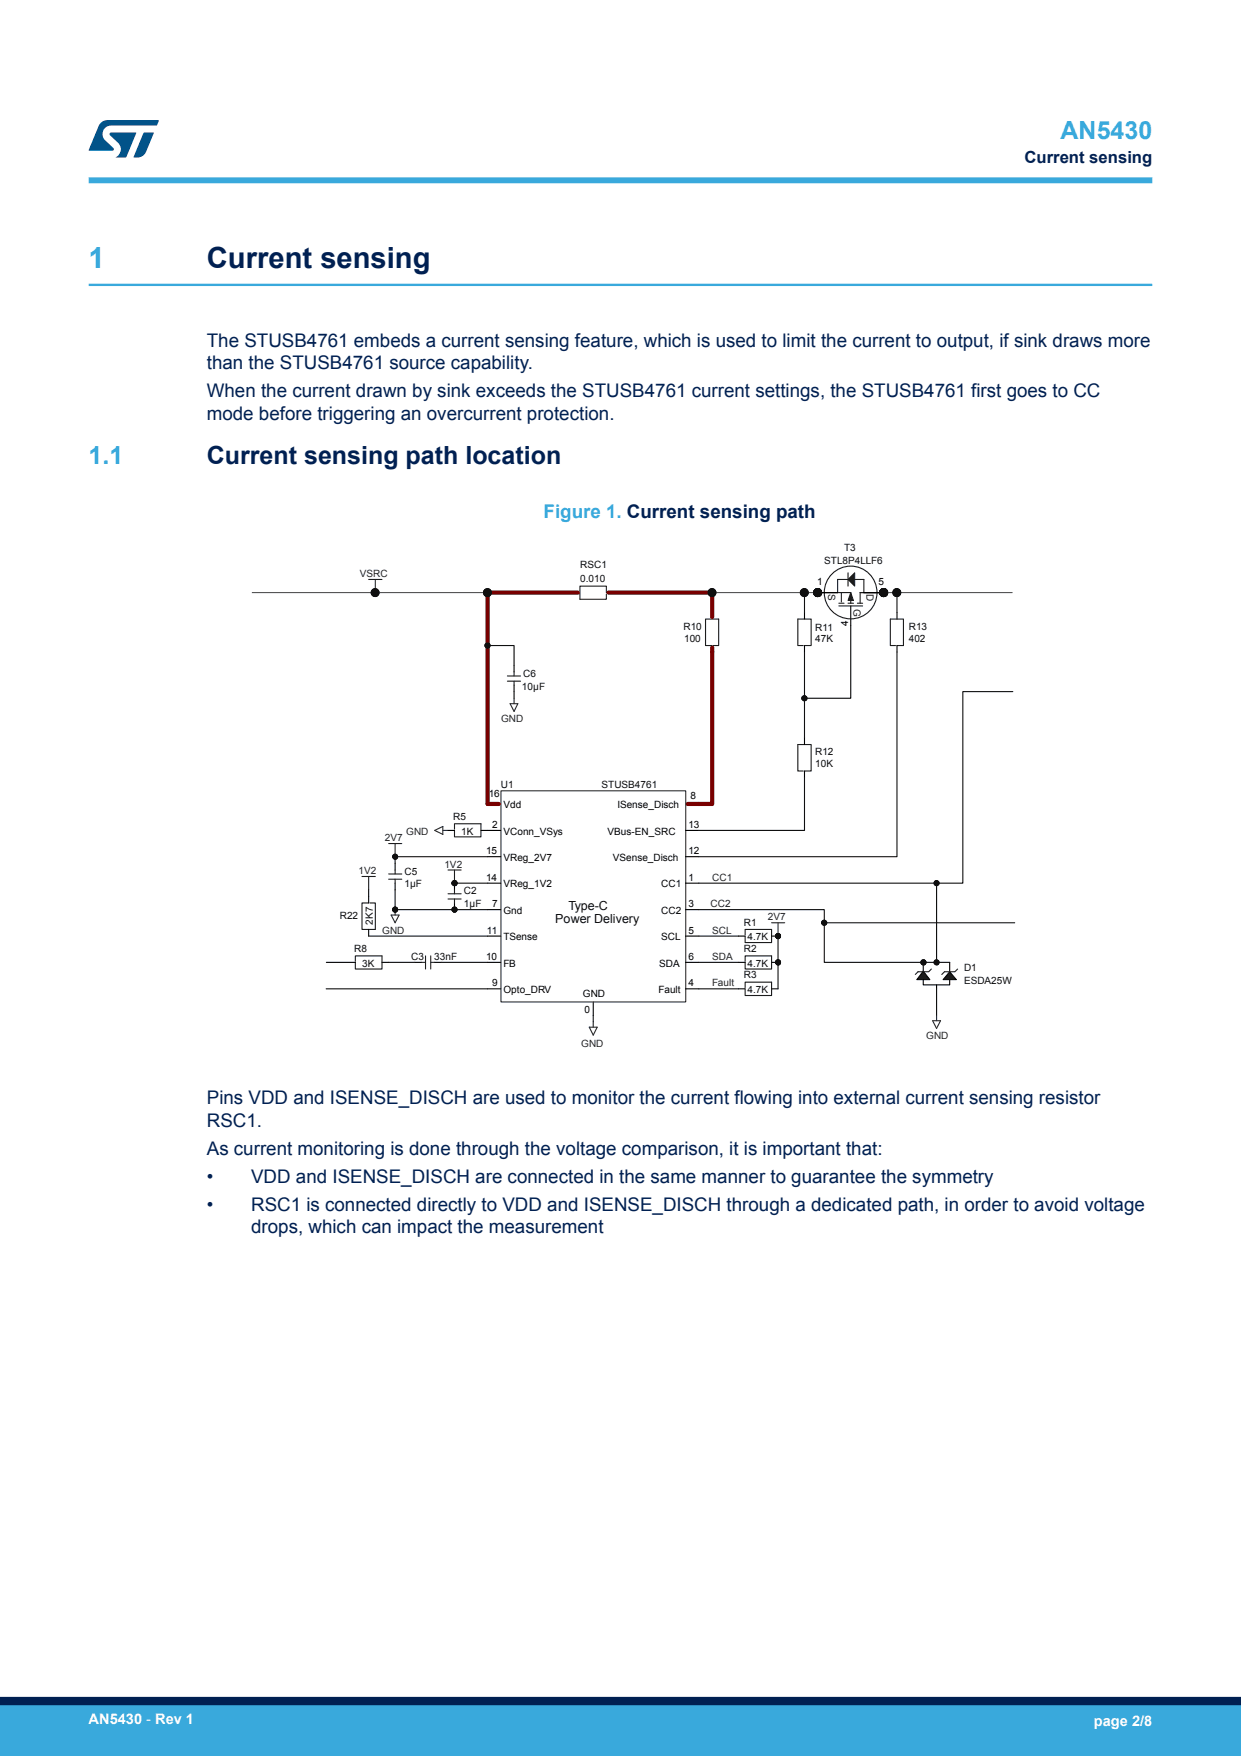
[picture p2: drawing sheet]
<svg xmlns="http://www.w3.org/2000/svg" width="210mm" height="297mm" viewBox="0 0 210 297" stroke-linecap="round" stroke-linejoin="round" font-family="sans-serif">
<path d="M15 48.2h180" fill="none" stroke="#39a9dc" stroke-width=".4"/>
<path d="M66.9 146v1.2M66.9 149.4v1.1M76.9 152.7v1.1" fill="none" stroke="#000" stroke-width=".19"/>
<path d="M65.8 148.7h2.2M65.8 147.8h2.2M66.9 147.2v.6M66.9 148.7v.7" fill="none" stroke="#1c1c1c" stroke-width=".19"/>
<circle cx="76.9" cy="153.8" r=".42" fill="#0e0e0e"/>
<circle cx="76.9" cy="153.8" r=".42" fill="none" stroke="#0e0e0e" stroke-width=".17"/>
<path d="M76.9 149.4v1.1" fill="none" stroke="#000" stroke-width=".19"/>
<circle cx="76.9" cy="149.4" r=".42" fill="#0e0e0e"/>
<circle cx="76.9" cy="149.4" r=".42" fill="none" stroke="#0e0e0e" stroke-width=".17"/>
<path d="M75.8 152.1h2.2M75.8 151.2h2.2M76.9 150.5v.7M76.9 152.1v.6" fill="none" stroke="#1c1c1c" stroke-width=".19"/>
<circle cx="76.9" cy="153.8" r=".42" fill="#0e0e0e"/>
<circle cx="76.9" cy="153.8" r=".42" fill="none" stroke="#0e0e0e" stroke-width=".17"/>
<circle cx="76.9" cy="149.4" r=".42" fill="#0e0e0e"/>
<circle cx="76.9" cy="149.4" r=".42" fill="none" stroke="#0e0e0e" stroke-width=".17"/>
<path d="M75.8 147.2h2.2M76.9 147.2v2.2" fill="none" stroke="#262626" stroke-width=".19"/>
<circle cx="76.9" cy="149.4" r=".42" fill="#0e0e0e"/>
<circle cx="76.9" cy="149.4" r=".42" fill="none" stroke="#0e0e0e" stroke-width=".17"/>
<path d="M65.8 142.7h2.2M66.9 142.7v2.2" fill="none" stroke="#262626" stroke-width=".19"/>
<circle cx="66.9" cy="144.9" r=".42" fill="#0e0e0e"/>
<circle cx="66.9" cy="144.9" r=".42" fill="none" stroke="#0e0e0e" stroke-width=".17"/>
<path d="M62.4 98h2.2M63.5 98v2.2" fill="none" stroke="#262626" stroke-width=".19"/>
<circle cx="63.5" cy="100.2" r=".67" fill="#0e0e0e"/>
<circle cx="63.5" cy="100.2" r=".67" fill="none" stroke="#0e0e0e" stroke-width=".17"/>
<path d="M102.6 100.2v-1.1h-4.5v2.3h4.5v-.9M120.5 109.2h-1.1v-4.5h2.2v4.5h-.9M135.9 109.2h-.9v-4.5h2.3v4.5h-1.2M151.5 109.2h-.8v-4.5h2.2v4.5h-1.1M135.9 130.4h-.9v-4.5h2.3v4.5h-1.2M60.1 162.6v-.9h4.5v2.2h-4.5v-1.1M71.3 162.8h.7M72 161.7v2.2M72.9 161.7v2.2M72.9 162.8h.7" fill="none" stroke="#1c1c1c" stroke-width=".19"/>
<path d="M136.1 103.6v1.1M136.1 109.2v1.1M151.8 103.6v1.1M151.8 109.2v1.1M136.1 124.8v1.1M136.1 130.4v1.1M55.2 162.8h4.9M64.6 162.8h1.2M70.2 162.8h1.1M73.6 162.8h1.1" fill="none" stroke="#000" stroke-width=".19"/>
<path d="M82.6 100.2h15.2M103 100.2h17.7M120.5 100.4v4M120.5 109.5v.8" fill="none" stroke="#780000" stroke-width=".71"/>
<path d="M66.2 154.8h1.3l-.6 1.3zM66.9 153.8v1M73.6 140.5l1.3-.7v1.3zM74.9 140.5h.9" fill="none" stroke="#262626" stroke-width=".19"/>
<circle cx="66.9" cy="153.8" r=".42" fill="#0e0e0e"/>
<circle cx="66.9" cy="153.8" r=".42" fill="none" stroke="#0e0e0e" stroke-width=".17"/>
<path d="M146.2 100.2h3.3" fill="none" stroke="#000" stroke-width=".19"/>
<circle cx="149.5" cy="100.2" r=".67" fill="#0e0e0e"/>
<circle cx="149.5" cy="100.2" r=".67" fill="none" stroke="#0e0e0e" stroke-width=".17"/>
<path d="M138.4 100.2h3.3M144 102.5v3.3" fill="none" stroke="#000" stroke-width=".19"/>
<circle cx="138.4" cy="100.2" r=".67" fill="#0e0e0e"/>
<circle cx="138.4" cy="100.2" r=".67" fill="none" stroke="#0e0e0e" stroke-width=".17"/>
<path d="M141.7 100.2h2.3v1.8M142 102.5h4M142 102h.8M142.4 100.2v1.6M143.5 102h.9M145.1 102h.9M145.5 100.2v1.8" fill="none" stroke="#1c1c1c" stroke-width=".19"/>
<path d="M144 100.2l.4 1.4h-.9z" fill="#1c1c1c"/>
<path d="M144 100.2l.4 1.4h-.9z" fill="none" stroke="#1c1c1c" stroke-width=".17"/>
<path d="M141.7 98v2.2M145.5 100.2h.7" fill="none" stroke="#1c1c1c" stroke-width=".19"/>
<path d="M144.6 96.9v2.2l-1.1-1.1z" fill="#1c1c1c"/>
<path d="M144.6 96.9v2.2l-1.1-1.1z" fill="none" stroke="#1c1c1c" stroke-width=".17"/>
<g fill="none" stroke="#1c1c1c" stroke-width=".19">
<path d="M141.7 98h4.5v2.2M143.5 96.9v2.2"/>
<circle cx="143.9" cy="100.2" r="4.5"/>
</g>
<path d="M138.4 100.2h3.3" fill="none" stroke="#000" stroke-width=".19"/>
<circle cx="138.4" cy="100.2" r=".67" fill="#0e0e0e"/>
<circle cx="138.4" cy="100.2" r=".67" fill="none" stroke="#0e0e0e" stroke-width=".17"/>
<path d="M146.2 100.2h3.3" fill="none" stroke="#000" stroke-width=".19"/>
<circle cx="149.5" cy="100.2" r=".67" fill="#0e0e0e"/>
<circle cx="149.5" cy="100.2" r=".67" fill="none" stroke="#0e0e0e" stroke-width=".17"/>
<path d="M146.2 100.2h3.3" fill="none" stroke="#000" stroke-width=".19"/>
<circle cx="149.5" cy="100.2" r=".67" fill="#0e0e0e"/>
<circle cx="149.5" cy="100.2" r=".67" fill="none" stroke="#0e0e0e" stroke-width=".17"/>
<path d="M146.2 100.2h3.3" fill="none" stroke="#000" stroke-width=".19"/>
<circle cx="149.5" cy="100.2" r=".67" fill="#0e0e0e"/>
<circle cx="149.5" cy="100.2" r=".67" fill="none" stroke="#0e0e0e" stroke-width=".17"/>
<path d="M138.4 100.2h3.3" fill="none" stroke="#000" stroke-width=".19"/>
<circle cx="138.4" cy="100.2" r=".67" fill="#0e0e0e"/>
<circle cx="138.4" cy="100.2" r=".67" fill="none" stroke="#0e0e0e" stroke-width=".17"/>
<circle cx="149.5" cy="100.2" r=".67" fill="#0e0e0e"/>
<circle cx="149.5" cy="100.2" r=".67" fill="none" stroke="#0e0e0e" stroke-width=".17"/>
<circle cx="138.4" cy="100.2" r=".67" fill="#0e0e0e"/>
<circle cx="138.4" cy="100.2" r=".67" fill="none" stroke="#0e0e0e" stroke-width=".17"/>
<circle cx="138.4" cy="100.2" r=".67" fill="#0e0e0e"/>
<circle cx="138.4" cy="100.2" r=".67" fill="none" stroke="#0e0e0e" stroke-width=".17"/>
<circle cx="149.5" cy="100.2" r=".67" fill="#0e0e0e"/>
<circle cx="149.5" cy="100.2" r=".67" fill="none" stroke="#0e0e0e" stroke-width=".17"/>
<circle cx="149.5" cy="100.2" r=".67" fill="#0e0e0e"/>
<circle cx="149.5" cy="100.2" r=".67" fill="none" stroke="#0e0e0e" stroke-width=".17"/>
<circle cx="149.5" cy="100.2" r=".67" fill="#0e0e0e"/>
<circle cx="149.5" cy="100.2" r=".67" fill="none" stroke="#0e0e0e" stroke-width=".17"/>
<circle cx="138.4" cy="100.2" r=".67" fill="#0e0e0e"/>
<circle cx="138.4" cy="100.2" r=".67" fill="none" stroke="#0e0e0e" stroke-width=".17"/>
<path d="M86.3 119h1.3l-.6 1.3zM87 118.1v.9M61.3 148.2h2.2M62.4 148.2v2.3M99.7 173.7h1.4l-.7 1.4zM100.4 172.8v.9" fill="none" stroke="#262626" stroke-width=".19"/>
<g fill="none" stroke="#000" stroke-width=".19">
<path d="M87 112.5v1.1M87 115.9v1.1M62.4 151.6v1.1M62.4 157.2v1.1M82.5 144.9h2.2M82.5 149.4h2.2M82.5 140.5h2.2M82.5 158.3h2.2M82.5 153.8h2.2M116 144.9h2.3M116 149.4h2.3M116 140.5h2.3"/>
<path d="M116 158.3h2.3M116 153.8h2.3M125 158.3h1.1M130.6 158.3h1.1M82.5 162.8h2.2M82.5 167.2h2.2M100.4 169.5v2.2M116 162.8h2.3M116 167.2h2.3"/>
</g>
<path d="M85.9 115.2h2.2M85.9 114.3h2.2M87 113.6v.7M87 115.2v.7M62.4 152.7h-1.1v4.5h2.2v-4.5h-.9M126.1 158.1v-.9h4.5v2.2h-4.5v-1.1" fill="none" stroke="#1c1c1c" stroke-width=".19"/>
<path d="M84.8 133.8h31.2v35.7h-31.2z" fill="none" stroke="#262626" stroke-width=".18"/>
<path d="M82.5 136h1.9M116.4 136h1.9" fill="none" stroke="#780000" stroke-width=".71"/>
<circle cx="131.7" cy="158.3" r=".42" fill="#0e0e0e"/>
<circle cx="131.7" cy="158.3" r=".42" fill="none" stroke="#0e0e0e" stroke-width=".17"/>
<circle cx="131.7" cy="158.3" r=".42" fill="#0e0e0e"/>
<circle cx="131.7" cy="158.3" r=".42" fill="none" stroke="#0e0e0e" stroke-width=".17"/>
<path d="M126.1 162.6v-.9h4.5v2.2h-4.5v-1.1" fill="none" stroke="#1c1c1c" stroke-width=".19"/>
<path d="M125 162.8h1.1M130.6 162.8h1.1" fill="none" stroke="#000" stroke-width=".19"/>
<circle cx="131.7" cy="162.8" r=".42" fill="#0e0e0e"/>
<circle cx="131.7" cy="162.8" r=".42" fill="none" stroke="#0e0e0e" stroke-width=".17"/>
<circle cx="131.7" cy="162.8" r=".42" fill="#0e0e0e"/>
<circle cx="131.7" cy="162.8" r=".42" fill="none" stroke="#0e0e0e" stroke-width=".17"/>
<path d="M126.1 167v-.9h4.5v2.3h-4.5v-1.2" fill="none" stroke="#1c1c1c" stroke-width=".19"/>
<path d="M125 167.2h1.1M130.6 167.2h1.1" fill="none" stroke="#000" stroke-width=".19"/>
<path d="M130.6 156.1h2.2M131.7 156.1v2.2" fill="none" stroke="#262626" stroke-width=".19"/>
<circle cx="131.7" cy="158.3" r=".42" fill="#0e0e0e"/>
<circle cx="131.7" cy="158.3" r=".42" fill="none" stroke="#0e0e0e" stroke-width=".17"/>
<path d="M76.9 140.2v-.9h4.5v2.2h-4.5v-1" fill="none" stroke="#1c1c1c" stroke-width=".19"/>
<path d="M75.8 140.5h1.1M81.4 140.5h1.1M156.2 162.8v1.6M160.7 162.8v1.6" fill="none" stroke="#000" stroke-width=".19"/>
<circle cx="156.3" cy="162.8" r=".42" fill="#0e0e0e"/>
<circle cx="156.3" cy="162.8" r=".42" fill="none" stroke="#0e0e0e" stroke-width=".17"/>
<path d="M158.5 166.6v.6" fill="none" stroke="#000" stroke-width=".19"/>
<path d="M156.2 164.2l1.2 1.5h-2.3z" fill="#1c1c1c"/>
<path d="M156.2 164.2l1.2 1.5h-2.3z" fill="none" stroke="#000" stroke-width=".17"/>
<path d="M157.6 163.9l-.5 .5h-1.8l-.4 .4" fill="none" stroke="#1c1c1c" stroke-width=".19"/>
<path d="M156.2 165.7v.9h4.5v-.9" fill="none" stroke="#000" stroke-width=".19"/>
<path d="M160.7 164.4l1.1 1.3h-2.2z" fill="#1c1c1c"/>
<path d="M160.7 164.4l1.1 1.3h-2.2z" fill="none" stroke="#000" stroke-width=".17"/>
<path d="M162 163.9l-.4 .5h-1.8l-.4 .4" fill="none" stroke="#1c1c1c" stroke-width=".19"/>
<circle cx="156.3" cy="162.8" r=".42" fill="#0e0e0e"/>
<circle cx="156.3" cy="162.8" r=".42" fill="none" stroke="#0e0e0e" stroke-width=".17"/>
<path d="M157.8 172.6h1.4l-.7 1.3zM158.5 171.7v.9" fill="none" stroke="#262626" stroke-width=".19"/>
<path d="M136.1 100.2v3.4" fill="none" stroke="#0e0e0e" stroke-width=".19"/>
<circle cx="136.1" cy="100.2" r=".67" fill="#0e0e0e"/>
<circle cx="136.1" cy="100.2" r=".67" fill="none" stroke="#0e0e0e" stroke-width=".17"/>
<path d="M149.5 100.2h21.8" fill="none" stroke="#4c4c4c" stroke-width=".18"/>
<circle cx="149.5" cy="100.2" r=".67" fill="#0e0e0e"/>
<circle cx="149.5" cy="100.2" r=".67" fill="none" stroke="#0e0e0e" stroke-width=".17"/>
<circle cx="151.8" cy="100.2" r=".67" fill="#0e0e0e"/>
<circle cx="151.8" cy="100.2" r=".67" fill="none" stroke="#0e0e0e" stroke-width=".17"/>
<path d="M65.8 162.8h4.4M74.7 162.8h7.8M118.3 167.2h6.7" fill="none" stroke="#0e0e0e" stroke-width=".19"/>
<circle cx="120.5" cy="100.2" r=".67" fill="#0e0e0e"/>
<circle cx="120.5" cy="100.2" r=".67" fill="none" stroke="#0e0e0e" stroke-width=".17"/>
<path d="M118.3 158.3h6.7M118.3 162.8h6.7" fill="none" stroke="#0e0e0e" stroke-width=".19"/>
<path d="M82.5 100.2v35.8M120.5 110.3v25.7h-2.2" fill="none" stroke="#780000" stroke-width=".71"/>
<circle cx="82.5" cy="100.2" r=".67" fill="#0e0e0e"/>
<circle cx="82.5" cy="100.2" r=".67" fill="none" stroke="#0e0e0e" stroke-width=".17"/>
<circle cx="82.5" cy="109.2" r=".43" fill="#0e0e0e"/>
<circle cx="82.5" cy="109.2" r=".43" fill="none" stroke="#0e0e0e" stroke-width=".17"/>
<path d="M82.5 109.2h4.5v3.3M136.1 131.5v9h-17.8M100.4 171.7v1.1" fill="none" stroke="#0e0e0e" stroke-width=".19"/>
<circle cx="82.5" cy="109.2" r=".43" fill="#0e0e0e"/>
<circle cx="82.5" cy="109.2" r=".43" fill="none" stroke="#0e0e0e" stroke-width=".17"/>
<path d="M87 117v1.1M76.9 149.4h5.6" fill="none" stroke="#0e0e0e" stroke-width=".19"/>
<circle cx="76.9" cy="149.4" r=".42" fill="#0e0e0e"/>
<circle cx="76.9" cy="149.4" r=".42" fill="none" stroke="#0e0e0e" stroke-width=".17"/>
<path d="M66.9 153.8h15.6" fill="none" stroke="#0e0e0e" stroke-width=".19"/>
<circle cx="66.9" cy="153.8" r=".42" fill="#0e0e0e"/>
<circle cx="66.9" cy="153.8" r=".42" fill="none" stroke="#0e0e0e" stroke-width=".17"/>
<circle cx="76.9" cy="153.8" r=".42" fill="#0e0e0e"/>
<circle cx="76.9" cy="153.8" r=".42" fill="none" stroke="#0e0e0e" stroke-width=".17"/>
<path d="M82.5 144.9h-15.6v1.1" fill="none" stroke="#0e0e0e" stroke-width=".19"/>
<circle cx="66.9" cy="144.9" r=".42" fill="#0e0e0e"/>
<circle cx="66.9" cy="144.9" r=".42" fill="none" stroke="#0e0e0e" stroke-width=".17"/>
<path d="M66.9 150.5v3.3" fill="none" stroke="#0e0e0e" stroke-width=".19"/>
<circle cx="66.9" cy="153.8" r=".42" fill="#0e0e0e"/>
<circle cx="66.9" cy="153.8" r=".42" fill="none" stroke="#0e0e0e" stroke-width=".17"/>
<path d="M151.8 110.3v34.6h-33.5M62.4 150.5v1.1M131.7 158.3v8.9" fill="none" stroke="#0e0e0e" stroke-width=".19"/>
<circle cx="131.7" cy="158.3" r=".42" fill="#0e0e0e"/>
<circle cx="131.7" cy="158.3" r=".42" fill="none" stroke="#0e0e0e" stroke-width=".17"/>
<circle cx="131.7" cy="162.8" r=".42" fill="#0e0e0e"/>
<circle cx="131.7" cy="162.8" r=".42" fill="none" stroke="#0e0e0e" stroke-width=".17"/>
<path d="M118.3 153.8h21.2v2.3M55.2 167.2h27.3" fill="none" stroke="#0e0e0e" stroke-width=".19"/>
<circle cx="139.5" cy="156.1" r=".43" fill="#0e0e0e"/>
<circle cx="139.5" cy="156.1" r=".43" fill="none" stroke="#0e0e0e" stroke-width=".17"/>
<path d="M171.7 156.1h-32.2v6.7h19M158.5 167.2v4.5" fill="none" stroke="#0e0e0e" stroke-width=".19"/>
<circle cx="139.5" cy="156.1" r=".43" fill="#0e0e0e"/>
<circle cx="139.5" cy="156.1" r=".43" fill="none" stroke="#0e0e0e" stroke-width=".17"/>
<circle cx="156.3" cy="162.8" r=".42" fill="#0e0e0e"/>
<circle cx="156.3" cy="162.8" r=".42" fill="none" stroke="#0e0e0e" stroke-width=".17"/>
<circle cx="158.5" cy="162.8" r=".42" fill="#0e0e0e"/>
<circle cx="158.5" cy="162.8" r=".42" fill="none" stroke="#0e0e0e" stroke-width=".17"/>
<path d="M118.3 149.4h40.2v13.4h2.2" fill="none" stroke="#0e0e0e" stroke-width=".19"/>
<circle cx="158.5" cy="162.8" r=".42" fill="#0e0e0e"/>
<circle cx="158.5" cy="162.8" r=".42" fill="none" stroke="#0e0e0e" stroke-width=".17"/>
<circle cx="158.5" cy="149.4" r=".42" fill="#0e0e0e"/>
<circle cx="158.5" cy="149.4" r=".42" fill="none" stroke="#0e0e0e" stroke-width=".17"/>
<path d="M171.4 117h-8.5v32.4h-4.4" fill="none" stroke="#0e0e0e" stroke-width=".19"/>
<circle cx="158.5" cy="149.4" r=".42" fill="#0e0e0e"/>
<circle cx="158.5" cy="149.4" r=".42" fill="none" stroke="#0e0e0e" stroke-width=".17"/>
<path d="M120.5 100.2h17.9" fill="none" stroke="#4c4c4c" stroke-width=".18"/>
<circle cx="136.1" cy="100.2" r=".67" fill="#0e0e0e"/>
<circle cx="136.1" cy="100.2" r=".67" fill="none" stroke="#0e0e0e" stroke-width=".17"/>
<circle cx="138.4" cy="100.2" r=".67" fill="#0e0e0e"/>
<circle cx="138.4" cy="100.2" r=".67" fill="none" stroke="#0e0e0e" stroke-width=".17"/>
<path d="M151.8 100.2v3.4" fill="none" stroke="#0e0e0e" stroke-width=".19"/>
<circle cx="151.8" cy="100.2" r=".67" fill="#0e0e0e"/>
<circle cx="151.8" cy="100.2" r=".67" fill="none" stroke="#0e0e0e" stroke-width=".17"/>
<path d="M62.4 158.3h20.1" fill="none" stroke="#0e0e0e" stroke-width=".19"/>
<path d="M42.5 100.2h39.9" fill="none" stroke="#4c4c4c" stroke-width=".18"/>
<circle cx="63.5" cy="100.2" r=".67" fill="#0e0e0e"/>
<circle cx="63.5" cy="100.2" r=".67" fill="none" stroke="#0e0e0e" stroke-width=".17"/>
<circle cx="82.5" cy="100.2" r=".67" fill="#0e0e0e"/>
<circle cx="82.5" cy="100.2" r=".67" fill="none" stroke="#0e0e0e" stroke-width=".17"/>
<path d="M144 105.8v12.3h-7.9v-7.8" fill="none" stroke="#0e0e0e" stroke-width=".19"/>
<circle cx="136.1" cy="118.1" r=".43" fill="#0e0e0e"/>
<circle cx="136.1" cy="118.1" r=".43" fill="none" stroke="#0e0e0e" stroke-width=".17"/>
<path d="M136.1 118.1v6.7" fill="none" stroke="#0e0e0e" stroke-width=".19"/>
<circle cx="136.1" cy="118.1" r=".43" fill="#0e0e0e"/>
<circle cx="136.1" cy="118.1" r=".43" fill="none" stroke="#0e0e0e" stroke-width=".17"/>
<circle cx="120.5" cy="100.2" r=".67" fill="#0e0e0e"/>
<circle cx="120.5" cy="100.2" r=".67" fill="none" stroke="#0e0e0e" stroke-width=".17"/>
<path d="M42.5 90.7h144.9v88.2h-144.9z" fill="none" stroke="#fff" stroke-width=".17"/>
<path d="M15 30.5h180" fill="none" stroke="#39a9dc" stroke-width="1"/>
<g fill="#005288">
<path d="M17.1 20.7l.7-.3 .4-.1h8.6l.1 .1-.4 .8h-7.6a1.45 1.45 0 0 0-1.4 .9 1.45 1.45 0 0 0 .2 1.6l1.5 1.3 .1 .2-.1 .2-4.2 .1 1.7-4.2z"/>
<path d="M24.3 22.4h1.6l.1 .1-1.3 3.2a1.6 1.6 0 0 1-1.5 .9h-.5l-.1-.1z"/>
<path d="M18.6 22.5l4.4-.1 .1 .1-1.8 4.1h-1.7a1.54 1.54 0 0 0 .4-2.4l-1.4-1.3-.1-.2z"/>
</g>
<g fill="#39a9dc">
<path d="M0 288.4h210v8.6h-210z" fill-rule="evenodd"/>
<path d="M-.1 288.4h210.2v4.4h-210.2z" fill-rule="evenodd"/>
</g>
<path d="M0 287.7h210" fill="none" stroke="#002052" stroke-width="1.4"/>
<text font-size="4.9" fill="#39a9dc" x="15" y="45.4">1</text>
<text font-size="4.9" fill="#002052" x="35" y="45.4">Current sensing</text>
<g font-size="4.2" fill="#39a9dc">
<text x="179.5" y="23.5">AN5430</text>
<text x="15" y="78.5">1.1</text>
</g>
<text font-size="4.2" fill="#002052" x="35" y="78.5">Current sensing path location</text>
<g font-size="3.2" fill="#002052">
<text x="35" y="58.6">The STUSB4761 embeds a current sensing feature, which is used to limit the current to output, if sink draws more</text>
<text x="35" y="62.4">than the STUSB4761 source capability.</text>
<text x="35" y="67.2">When the current drawn by sink exceeds the STUSB4761 current settings, the STUSB4761 first goes to CC</text>
<text x="35" y="71">mode before triggering an overcurrent protection.</text>
<text x="35" y="186.8">Pins VDD and ISENSE_DISCH are used to monitor the current flowing into external current sensing resistor</text>
<text x="35" y="190.6">RSC1.</text>
<text x="35" y="195.3">As current monitoring is done through the voltage comparison, it is important that:</text>
<text x="35" y="200.1">•</text>
<text x="42.5" y="200.1">VDD and ISENSE_DISCH are connected in the same manner to guarantee the symmetry</text>
<text x="35" y="204.8">•</text>
<text x="42.5" y="204.8">RSC1 is connected directly to VDD and ISENSE_DISCH through a dedicated path, in order to avoid voltage</text>
<text x="42.5" y="208.6">drops, which can impact the measurement</text>
</g>
<text font-size="3.2" fill="#39a9dc" x="92" y="87.7">Figure 1. Current sensing path</text>
<text font-size="2.8" fill="#002052" x="173.4" y="27.5">Current sensing</text>
<g font-size="2.5" fill="#fff">
<text x="15" y="291.6">AN5430 - Rev 1</text>
<text x="185.1" y="291.9">page 2/8</text>
</g>
<g font-size="2.1" fill="#0e0e0e">
<text x="96.2" y="153.9">Type-C</text>
<text x="94" y="156.1">Power Delivery</text>
</g>
<g font-size="1.7" fill="#0e0e0e">
<text x="139.5" y="95.4">STL8P4LLF6</text>
<text x="142.8" y="93.1">T3</text>
<text x="98.2" y="98.4">0.010</text>
<text x="98.2" y="96.1">RSC1</text>
<text x="115.7" y="106.5">R10</text>
<text x="137.9" y="106.7">R11</text>
<text x="153.8" y="106.5">R13</text>
<text x="115.8" y="108.5">100</text>
<text x="137.9" y="108.5">47K</text>
<text x="153.8" y="108.5">402</text>
<text x="88.3" y="116.8">10µF</text>
<text x="88.5" y="114.6">C6</text>
<text x="137.9" y="129.8">10K</text>
<text x="137.9" y="127.8">R12</text>
<text x="84.7" y="133.3">U1</text>
<text x="101.8" y="133.3">STUSB4761</text>
<text x="76.7" y="138.7">R5</text>
<text x="78" y="141.2">1K</text>
<text x="68.4" y="148.1">C5</text>
<text x="57.5" y="155.4">R22</text>
<text x="68.4" y="150.1">1µF</text>
<text x="78.5" y="151.2">C2</text>
<text x="78.5" y="153.4">1µF</text>
<text x="59.9" y="161">R8</text>
<text x="63.1" y="156.4" transform="rotate(-90 63.1 156.4)">2K7</text>
<text x="125.9" y="161">R2</text>
<text x="125.9" y="156.6">R1</text>
<text x="126.5" y="159">4.7K</text>
<text x="61.3" y="163.5">3K</text>
<text x="69.6" y="162.4">C3</text>
<text x="73.5" y="162.4">33nF</text>
<text x="125.9" y="165.5">R3</text>
<text x="126.5" y="168">4.7K</text>
<text x="126.5" y="163.5">4.7K</text>
<text x="163.1" y="164.2">D1</text>
<text x="163.1" y="166.5">ESDA25W</text>
</g>
<g font-size="1.7" fill="#262626">
<text x="60.9" y="97.6">VSRC</text>
<text x="84.8" y="122.2">GND</text>
<text x="65.1" y="142.3">2V7</text>
<text x="68.7" y="141.2">GND</text>
<text x="60.7" y="147.9">1V2</text>
<text x="75.2" y="146.7">1V2</text>
<text x="120.5" y="149">CC1</text>
<text x="120.3" y="153.4">CC2</text>
<text x="129.9" y="155.7">2V7</text>
<text x="64.7" y="157.9">GND</text>
<text x="120.5" y="157.9">SCL</text>
<text x="120.5" y="162.4">SDA</text>
<text x="120.5" y="166.8">Fault</text>
<text x="98.4" y="177">GND</text>
<text x="156.7" y="175.8">GND</text>
</g>
<g font-size="1.7">
<text x="138.3" y="99">1</text>
<text x="148.7" y="99">5</text>
<text x="143.5" y="105.9" transform="rotate(-90 143.5 105.9)">4</text>
<text x="82.7" y="134.9">16</text>
<text x="85.2" y="136.7">Vdd</text>
<text x="104.5" y="136.7">ISense_Disch</text>
<text x="116.8" y="135.2">8</text>
<text x="83.3" y="140">2</text>
<text x="85.2" y="141.2">VConn_VSys</text>
<text x="102.8" y="141.2">VBus-EN_SRC</text>
<text x="116.5" y="140">13</text>
<text x="82.3" y="149">14</text>
<text x="82.3" y="144.5">15</text>
<text x="85.2" y="145.6">VReg_2V7</text>
<text x="103.7" y="145.6">VSense_Disch</text>
<text x="116.5" y="144.5">12</text>
<text x="116.5" y="149">1</text>
<text x="83.3" y="153.4">7</text>
<text x="85.2" y="154.6">Gnd</text>
<text x="85.2" y="150.1">VReg_1V2</text>
<text x="111.9" y="154.6">CC2</text>
<text x="111.9" y="150.1">CC1</text>
<text x="116.5" y="153.4">3</text>
<text x="82.4" y="157.9">11</text>
<text x="85.2" y="159">TSense</text>
<text x="111.9" y="159">SCL</text>
<text x="116.5" y="157.9">5</text>
<text x="82.3" y="162.4">10</text>
<text x="83.3" y="166.8">9</text>
<text x="85.2" y="163.5">FB</text>
<text x="85.2" y="168">Opto_DRV</text>
<text x="111.4" y="168">Fault</text>
<text x="111.5" y="163.5">SDA</text>
<text x="116.5" y="166.8">4</text>
<text x="116.5" y="162.4">6</text>
<text x="98.7" y="168.7">GND</text>
<text x="98.9" y="171.3">0</text>
</g>
<g font-size="1.7" fill="#1c1c1c">
<text x="140.2" y="100.5" transform="rotate(90 140.2 100.5)">S</text>
<text x="146.6" y="100.5" transform="rotate(90 146.6 100.5)">D</text>
<text x="144.4" y="102.9" transform="rotate(90 144.4 102.9)">G</text>
</g>
</svg>
